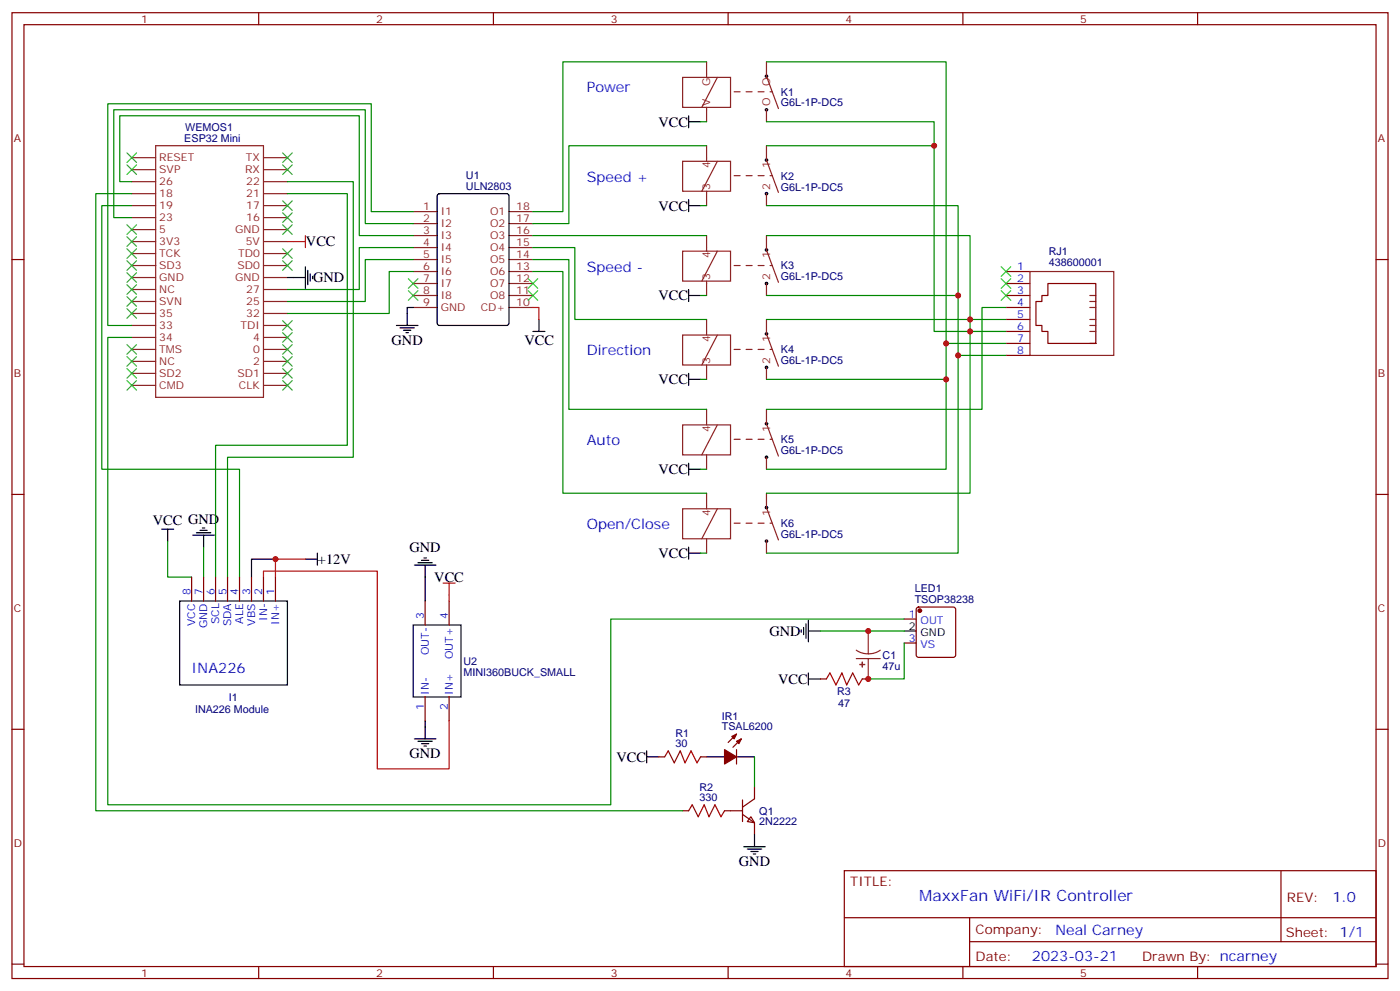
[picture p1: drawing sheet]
<svg xmlns="http://www.w3.org/2000/svg" width="412mm" height="292mm" viewBox="0 0 412 292" stroke-linecap="round" stroke-linejoin="round" font-family="sans-serif">
<g fill="none" stroke="#870000" stroke-width=".35">
<path d="M3.5 3.7h405.4v284.4h-405.4zM7.1 7.3h398.2v277.3h-398.2zM76.2 3.7v3.6M145.3 3.7v3.6M214.5 3.7v3.6M283.6 3.7v3.6M352.8 3.7v3.6M3.5 76.4h3.6M296.3 79.9h7.1M405.3 76.4h3.6M296.3 97.6h7.1M296.3 94.1h7.1"/>
<path d="M296.3 90.5h7.1M296.3 87h7.1M296.3 83.5h7.1M296.3 101.1h7.1M296.3 104.6h7.1M321 101.1h1.8h-14.1v-3.5h-1.8v-1.8h-1.7v-7h1.7v-1.8h1.8v-3.5h14.1v17.6M3.5 145.6h3.6M405.3 145.6h3.6M56.4 169.9v7.1M60 169.9v7.1M63.5 169.9v7.1M67 169.9v7.1"/>
<path d="M70.6 169.9v7.1M74.1 169.9v7.1M77.6 169.9v7.1M81.1 169.9v7.1M125.2 177v7M132.3 177v7M270.1 178.9l.5-.2h10.2l.5 .2 .2 .5v13.4l-.2 .5-.5 .2h-10.2l-.5-.2-.2-.5v-13.4zM241.7 199.9h1.7M254 199.9h1.8M266.3 182.2h3.6M266.3 189.3h3.6M3.5 214.7h3.6"/>
<path d="M125.2 205.2v7M132.3 205.2v7M217 216.1l-2.5 2.5M218.4 217.5l-2.5 2.5M405.3 214.7h3.6M194 222.8h1.8M201.1 238.7h1.7M206.4 222.8h1.7M213.4 238.7h5.3M217 220.7v4.2M218.7 239.7l3.5 2.5v3.5M218.7 235.5v6.4"/>
<path d="M222.2 231.6v3.6l-3.5 2.4M221.2 240.5l1 1.7-2.1-.3zM248.7 256.3h156.6v28.3h-156.6zM377.3 256.4v20.8M248.7 270.2h156.5M285.6 277.2h119.6M285.6 270.2v14.1M3.5 283.8h3.6M76.2 284.6v3.5M145.3 284.6v3.5M214.5 284.6v3.5M283.6 284.6v3.5"/>
<path d="M352.8 284.6v3.5M405.3 283.8h3.6"/>
</g>
<g fill="none" stroke="#000" stroke-width=".35">
<path d="M202.8 35.8h3.6M202.8 34.1v3.5M129 57.2l.5-.2h19.7l.7 .4v37.7l-.4 .7h-20l-.7-.4v-37.7zM202.8 58.8v3.5M90 78.5v6.4M90.7 79.6v4.2M202.8 60.5h3.6M84.7 81.7h5.3M91.4 80.6v2.2M92.1 81.4v.7M116.8 95.8h6.3M117.8 96.5h4.3"/>
<path d="M118.9 97.2h2.1M119.6 97.9h.7M121.7 90.5h-1.8v5.3M157 97.6h3.5M158.7 94.1v3.5M202.8 85.2v3.6M202.8 87h3.6M202.8 109.9v3.6M202.8 111.7h3.6M202.8 136.4v3.5M202.8 138.1h3.6M47.6 155.8h3.6"/>
<path d="M49.4 155.8v3.5M56.8 157.6h6.3M57.9 156.8h4.2M58.9 156.1h2.1M59.6 155.4h.7M60 157.6v3.5M52.9 177h31.8v24.6h-31.8zM81.1 164.6h-7v5.3M90 164.6h3.5M93.5 162.8v3.6M122.1 166.4h6.3M123.1 165.7h4.3"/>
<path d="M124.2 165h2.1M124.9 164.3h.7M125.2 166.4v10.6M202.8 161.1v3.5M202.8 162.8h3.6M121.7 184h14.1v21.2h-14.1zM236 185.4v.7M236.7 184.7v2.1M237.4 183.7v4.2M238.1 185.8h3.6M238.1 182.6v6.3M238.1 198.1v3.5"/>
<path d="M238.1 199.9h3.6M266.3 185.8h3.6M122.1 217.5h6.3M123.1 218.2h4.3M124.2 218.9h2.1M124.9 219.6h.7M125.2 212.2v5.3M190.5 222.8h3.5M190.5 221.1v3.5M208.1 222.8h5.3M217 222.8h5.2M219.1 249.3h6.3"/>
<path d="M220.1 250h4.3M221.2 250.7h2.1M221.9 251.4h.7M222.2 245.7v3.6"/>
<circle cx="225.8" cy="32.3" r=".35"/>
<circle cx="225.8" cy="22.4" r=".35"/>
<circle cx="225.8" cy="57" r=".35"/>
<circle cx="225.8" cy="47.1" r=".35"/>
<circle cx="225.8" cy="73.6" r=".35"/>
<circle cx="225.8" cy="98.3" r=".35"/>
<circle cx="225.8" cy="83.5" r=".35"/>
<circle cx="225.8" cy="108.2" r=".35"/>
<circle cx="225.8" cy="134.6" r=".35"/>
<circle cx="225.8" cy="124.7" r=".35"/>
<circle cx="225.8" cy="159.3" r=".35"/>
<circle cx="225.8" cy="149.4" r=".35"/>
</g>
<g fill="none" stroke="#8c2424" stroke-width=".35">
<path d="M208.1 18.2v4.6M225.8 18.2v4.2M201.1 22.8h14.1v8.8h-14.1zM208.1 31.6v4.2M211.3 22.8l-4.6 8.8M216.3 27h1.7M219.8 27h1.7M223.3 27h1.8M225.8 32.3v3.5M226.8 27h.7M38.8 46.4h7.1M38.8 50h7.1"/>
<path d="M38.8 53.5h7.1M38.8 57h7.1M45.9 42.9h31.7v74.1h-31.7zM77.6 46.4h7.1M77.6 50h7.1M77.6 53.5h7.1M77.6 57h7.1M201.1 47.5h14.1v8.8h-14.1zM208.1 56.3v4.2M208.1 42.9v4.6M211.3 47.5l-4.6 8.8M216.3 51.7h1.7"/>
<path d="M219.8 51.7h1.7M223.3 51.7h1.8M225.8 42.9v4.2M225.8 57v3.5M226.8 51.7h.7M38.8 60.5h7.1M38.8 64.1h7.1M38.8 67.6h7.1M38.8 71.1h7.1M38.8 74.6h7.1M38.8 78.2h7.1M77.6 60.5h7.1"/>
<path d="M77.6 64.1h7.1M77.6 67.6h7.1M77.6 71.1h7.1M77.6 74.6h7.1M77.6 78.2h7.1M121.7 62.3h7.1M121.7 65.8h7.1M121.7 69.4h7.1M121.7 72.9h7.1M121.7 76.4h7.1M121.7 79.9h7.1M149.9 62.3h7.1"/>
<path d="M149.9 65.8h7.1M149.9 69.4h7.1M149.9 72.9h7.1M149.9 76.4h7.1M149.9 79.9h7.1M201.1 73.9h14.1v8.9h-14.1zM208.1 69.4v4.5M211.3 73.9l-4.6 8.9M216.3 78.2h1.7M219.8 78.2h1.7M223.3 78.2h1.8M225.8 69.4v4.2"/>
<path d="M226.8 78.2h.7M303.4 79.9h24.7v24.7h-24.7zM38.8 81.7h7.1M38.8 85.2h7.1M38.8 88.8h7.1M38.8 92.3h7.1M38.8 95.8h7.1M38.8 99.3h7.1M77.6 81.7h7.1M77.6 85.2h7.1M77.6 88.8h7.1M77.6 92.3h7.1"/>
<path d="M77.6 95.8h7.1M77.6 99.3h7.1M121.7 83.5h7.1M121.7 87h7.1M121.7 90.5h7.1M149.9 83.5h7.1M149.9 87h7.1M149.9 90.5h7.1M201.1 98.6h14.1v8.9h-14.1zM208.1 82.8v4.2M208.1 94.1v4.5M211.3 98.6l-4.6 8.9"/>
<path d="M225.8 94.1v4.2M225.8 83.5v3.5M321 87h1.8M321 88.8h1.8M321 90.5h1.8M321 94.1h1.8M321 95.8h1.8M321 97.6h1.8M38.8 102.9h7.1M38.8 106.4h7.1M38.8 109.9h7.1M38.8 113.5h7.1"/>
<path d="M77.6 102.9h7.1M77.6 106.4h7.1M77.6 109.9h7.1M77.6 113.5h7.1M208.1 107.5v4.2M216.3 102.9h1.7M219.8 102.9h1.7M223.3 102.9h1.8M225.8 108.2v3.5M226.8 102.9h.7M201.1 125.1h14.1v8.8h-14.1zM208.1 133.9v4.2"/>
<path d="M208.1 120.5v4.6M211.3 125.1l-4.6 8.8M216.3 129.3h1.7M219.8 129.3h1.7M223.3 129.3h1.8M225.8 120.5v4.2M225.8 134.6v3.5M226.8 129.3h.7M201.1 149.8h14.1v8.8h-14.1zM208.1 158.6v4.2M208.1 145.2v4.6M211.3 149.8l-4.6 8.8"/>
<path d="M216.3 154h1.7M219.8 154h1.7M223.3 154h1.8M225.8 145.2v4.2M225.8 159.3v3.5M226.8 154h.7M252.2 191.4l1.7 .8 1.9 .3M252.2 193.9h7.1M255.8 185.8v6.7M255.8 193.9v6M259.3 191.4l-1.7 .8-1.8 .3"/>
</g>
<g fill="#8c2424" stroke="#8c2424" stroke-width=".35">
<path d="M225.8 22.4l3.5 9.6z"/>
<path d="M225.8 124.7l3.5 9.6z"/>
<path d="M225.8 47.1l3.5 9.6z"/>
<path d="M225.8 73.6l3.5 9.5z"/>
<path d="M225.8 98.3l3.5 9.5z"/>
<path d="M225.8 149.4l3.5 9.6z"/>
<path d="M253.3 195.6l1.4 .1z"/>
<path d="M254 194.9v1.5z"/>
</g>
<g fill="none" stroke="#008700" stroke-width=".35">
<path d="M208.1 18.2h-42.3v44.1h-8.8M225.8 18.2h52.9v82.9h17.6M206.4 35.8h1.7M225.8 35.8h49.4v61.8h21.1M38.8 53.5h-3.5v-19.4h70.5v35.3h15.9M38.8 57h-10.6v181.7h172.9M84.7 57h17.6v74.1h-38.8v38.8M84.7 53.5h19.4v81.1h-37.1v35.3M208.1 42.9h-40.5v22.9h-10.6M225.8 42.9h49.4M38.8 64.1h-5.3v-31.8h74.1v33.5h14.1M38.8 60.5h-8.8v77.6h40.6v31.8"/>
<path d="M121.7 72.9h-15.9v12.3h-21.1M121.7 76.4h-14.1v12.4h-22.9M121.7 79.9h-7v12.4h-30M121.7 62.3h-12.3v-31.7h-77.7v65.2h7.1M157 79.9h8.8v65.3h42.3M157 76.4h10.6v44.1h40.5M157 72.9h12.3v21.2h38.8M157 69.4h51.1M206.4 60.5h1.7M225.8 60.5h56.4v44.1h14.1M225.8 69.4h60v24.7h10.5M38.8 99.3h-7.1v137.6h148.2v-54.7h86.4"/>
<path d="M206.4 87h1.7M225.8 94.1h60v51.1h-60M225.8 87h56.4M296.3 90.5h-7v30h-63.5M206.4 111.7h1.7M278.7 101.1v10.6h-52.9M278.7 111.7v26.4h-52.9M282.2 104.6v58.2h-56.4M206.4 138.1h1.7M49.4 159.3v10.6h7M60 161.1v8.8M206.4 162.8h1.7"/>
<path d="M241.7 185.8h24.6M266.3 189.3v10.6h-10.5M222.2 222.8v8.8"/>
</g>
<path d="M84.7 71.1h5.3M90 69.4v3.5M157 90.5h1.7v3.6M77.6 169.9v-1.8h33.5v58.2h21.2v-14.1M90 164.6h-8.9v5.3M130.5 171.7h3.6M132.3 171.7v5.3" fill="none" stroke="#f00" stroke-width=".35"/>
<g fill="none" stroke="#3c3" stroke-width=".35">
<path d="M37.4 45l2.8 2.8M37.4 48.5l2.8 2.9M40.2 45l-2.8 2.8M40.2 48.5l-2.8 2.9M83.3 45l2.8 2.8M83.3 48.5l2.8 2.9M83.3 59.1l2.8 2.8M86.1 45l-2.8 2.8M86.1 48.5l-2.8 2.9M86.1 59.1l-2.8 2.8M37.4 69.7l2.8 2.8M37.4 73.2l2.8 2.9"/>
<path d="M37.4 76.8l2.8 2.8M37.4 66.2l2.8 2.8M40.2 69.7l-2.8 2.8M40.2 73.2l-2.8 2.9M40.2 76.8l-2.8 2.8M40.2 66.2l-2.8 2.8M83.3 73.2l2.8 2.9M83.3 76.8l2.8 2.8M83.3 66.2l2.8 2.8M83.3 62.7l2.8 2.8M86.1 66.2l-2.8 2.8M86.1 73.2l-2.8 2.9"/>
<path d="M86.1 76.8l-2.8 2.8M86.1 62.7l-2.8 2.8M294.9 78.5l2.8 2.9M297.7 78.5l-2.8 2.9M37.4 80.3l2.8 2.8M37.4 83.8l2.8 2.8M37.4 87.3l2.8 2.9M37.4 90.9l2.8 2.8M40.2 90.9l-2.8 2.8M40.2 80.3l-2.8 2.8M40.2 83.8l-2.8 2.8M40.2 87.3l-2.8 2.9"/>
<path d="M83.3 94.4l2.8 2.8M83.3 97.9l2.8 2.9M86.1 94.4l-2.8 2.8M86.1 97.9l-2.8 2.9M120.3 85.6l2.8 2.8M120.3 82.1l2.8 2.8M123.1 85.6l-2.8 2.8M123.1 82.1l-2.8 2.8M155.6 85.6l2.8 2.8M155.6 82.1l2.8 2.8M158.4 85.6l-2.8 2.8M158.4 82.1l-2.8 2.8"/>
<path d="M294.9 82.1l2.8 2.8M294.9 85.6l2.8 2.8M297.7 82.1l-2.8 2.8M297.7 85.6l-2.8 2.8M37.4 101.5l2.8 2.8M37.4 112l2.8 2.9M37.4 105l2.8 2.8M37.4 108.5l2.8 2.8M40.2 101.5l-2.8 2.8M40.2 112l-2.8 2.9M40.2 105l-2.8 2.8M40.2 108.5l-2.8 2.8"/>
<path d="M83.3 108.5l2.8 2.8M83.3 112l2.8 2.9M83.3 101.5l2.8 2.8M83.3 105l2.8 2.8M86.1 108.5l-2.8 2.8M86.1 112l-2.8 2.9M86.1 101.5l-2.8 2.8M86.1 105l-2.8 2.8"/>
</g>
<g fill="#870000" stroke="#870000" stroke-width=".35">
<path d="M213.4 220.7l3.6 2.1-3.6 2.1z"/>
<path d="M217 218.2l1.4-.7-.7 1.4z"/>
<path d="M215.5 216.8l1.5-.7-.7 1.4z"/>
<circle cx="270.9" cy="179.8" r=".53"/>
</g>
<path d="M243.4 199.9l1.1-1.8 1.7 3.5 1.8-3.5 1.4 3.5 1.8-3.5 1.7 3.5 1.1-1.7M195.8 222.8l1-1.7 1.8 3.5 1.8-3.5 1.4 3.5 1.8-3.5 1.7 3.5 1.1-1.8M202.8 238.7l1.1-1.8 1.8 3.6 1.7-3.6 1.4 3.6 1.8-3.6 1.8 3.6 1-1.8" fill="none" stroke="#a10000" stroke-width=".35"/>
<g fill="#c00">
<circle cx="275.2" cy="42.9" r=".88"/>
<circle cx="282.2" cy="87" r=".88"/>
<circle cx="285.8" cy="94.1" r=".88"/>
<circle cx="278.7" cy="101.1" r=".88"/>
<circle cx="278.7" cy="111.7" r=".88"/>
<circle cx="285.8" cy="97.6" r=".88"/>
<circle cx="282.2" cy="104.6" r=".88"/>
<circle cx="81.1" cy="164.6" r=".88"/>
<circle cx="255.8" cy="185.8" r=".88"/>
<circle cx="255.8" cy="199.9" r=".88"/>
</g>
<text font-size="4.6" fill="#00f" x="270.8" y="265.4">MaxxFan WiFi/IR Controller</text>
<g font-size="4.2" fill="#00f">
<text x="172.9" y="27">Power</text>
<text x="172.9" y="53.5">Speed +</text>
<text x="172.9" y="79.9">Speed -</text>
<text x="172.9" y="104.6">Direction</text>
<text x="172.9" y="131.1">Auto</text>
<text x="172.9" y="155.8">Open/Close</text>
<text x="56.4" y="198.1">INA226</text>
<text x="392.5" y="265.6">1.0</text>
<text x="310.9" y="275.2">Neal Carney</text>
<text x="304" y="283">2023-03-21</text>
</g>
<g font-size="4.2">
<text x="194" y="37.3">VCC</text>
<text x="194" y="62">VCC</text>
<text x="90.1" y="72.5">VCC</text>
<text x="92.3" y="83.1">GND</text>
<text x="194" y="88.4">VCC</text>
<text x="115.4" y="101.5">GND</text>
<text x="154.5" y="101.5">VCC</text>
<text x="194" y="113.1">VCC</text>
<text x="194" y="139.6">VCC</text>
<text x="45" y="154.7">VCC GND</text>
<text x="93.7" y="166">+12V</text>
<text x="120.6" y="162.5">GND</text>
<text x="194" y="164.3">VCC</text>
<text x="127.9" y="171.3">VCC</text>
<text x="226.7" y="187.2">GND</text>
<text x="229.2" y="201.3">VCC</text>
<text x="120.6" y="223.2">GND</text>
<text x="181.6" y="224.3">VCC</text>
<text x="217.7" y="254.9">GND</text>
</g>
<g font-size="3.9" fill="#800">
<text x="250.5" y="260.9">TITLE:</text>
<text x="379.1" y="265.6">REV:</text>
<text x="287.4" y="275.1">Company:</text>
<text x="378.7" y="275.7">Sheet: 1/1</text>
<text x="287.4" y="282.8">Date:</text>
<text x="336.4" y="282.9">Drawn By: ncarney</text>
</g>
<g font-size="3.2" fill="#800">
<text x="41.6" y="6.7">1</text>
<text x="110.8" y="6.7">2</text>
<text x="179.9" y="6.7">3</text>
<text x="249.1" y="6.7">4</text>
<text x="318.2" y="6.7">5</text>
<text x="4.1" y="41.8">A</text>
<text x="405.9" y="41.8">A</text>
<text x="4.1" y="111">B</text>
<text x="405.9" y="111">B</text>
<text x="4.1" y="180.1">C</text>
<text x="405.9" y="180.1">C</text>
<text x="4.1" y="249.3">D</text>
<text x="405.9" y="249.3">D</text>
<text x="41.6" y="287.5">1</text>
<text x="110.8" y="287.5">2</text>
<text x="179.9" y="287.5">3</text>
<text x="249.1" y="287.5">4</text>
<text x="318.2" y="287.5">5</text>
</g>
<g font-size="3.2" fill="#8d2323">
<text x="209.2" y="25.3" transform="rotate(-90 209.2 25.3)">G</text>
<text x="226.8" y="25.3" transform="rotate(-90 226.8 25.3)">O</text>
<text x="209.2" y="31.3" transform="rotate(-90 209.2 31.3)">V</text>
<text x="226.8" y="31.3" transform="rotate(-90 226.8 31.3)">O</text>
<text x="46.9" y="47.5">RESET</text>
<text x="72.4" y="47.5">TX</text>
<text x="46.9" y="51">SVP</text>
<text x="72.2" y="51">RX</text>
<text x="209.2" y="49.5" transform="rotate(-90 209.2 49.5)">4</text>
<text x="226.8" y="49.5" transform="rotate(-90 226.8 49.5)">1</text>
<text x="46.9" y="54.5">26</text>
<text x="46.9" y="58.1">18</text>
<text x="72.5" y="58.1">21</text>
<text x="72.5" y="54.5">22</text>
<text x="209.2" y="56" transform="rotate(-90 209.2 56)">3</text>
<text x="226.8" y="56" transform="rotate(-90 226.8 56)">2</text>
<text x="46.9" y="61.6">19</text>
<text x="46.9" y="65.1">23</text>
<text x="72.5" y="65.1">16</text>
<text x="72.5" y="61.6">17</text>
<text x="124.6" y="61.9">1</text>
<text x="124.6" y="65.5">2</text>
<text x="129.8" y="63.4">I1</text>
<text x="144.4" y="63.4">O1</text>
<text x="152" y="61.9">18</text>
<text x="152" y="65.5">17</text>
<text x="46.9" y="68.7">5</text>
<text x="69.3" y="68.7">GND</text>
<text x="124.6" y="69">3</text>
<text x="129.8" y="66.9">I2</text>
<text x="129.8" y="70.4">I3</text>
<text x="144.4" y="66.9">O2</text>
<text x="144.4" y="70.4">O3</text>
<text x="152" y="69">16</text>
<text x="46.9" y="72.2">3V3</text>
<text x="46.9" y="75.7">TCK</text>
<text x="70.1" y="75.7">TD0</text>
<text x="72.4" y="72.2">5V</text>
<text x="124.6" y="72.5">4</text>
<text x="124.6" y="76.1">5</text>
<text x="129.8" y="73.9">I4</text>
<text x="129.8" y="77.5">I5</text>
<text x="144.4" y="73.9">O4</text>
<text x="144.4" y="77.5">O5</text>
<text x="152" y="72.5">15</text>
<text x="152" y="76.1">14</text>
<text x="209.2" y="76" transform="rotate(-90 209.2 76)">4</text>
<text x="226.8" y="76" transform="rotate(-90 226.8 76)">1</text>
<text x="46.9" y="82.8">GND</text>
<text x="46.9" y="79.2">SD3</text>
<text x="69.3" y="82.8">GND</text>
<text x="69.9" y="79.2">SD0</text>
<text x="124.6" y="79.6">6</text>
<text x="124.6" y="83.1">7</text>
<text x="129.8" y="81">I6</text>
<text x="144.4" y="81">O6</text>
<text x="152" y="79.6">13</text>
<text x="152" y="83.1">12</text>
<text x="209.2" y="82.4" transform="rotate(-90 209.2 82.4)">3</text>
<text x="226.8" y="82.4" transform="rotate(-90 226.8 82.4)">2</text>
<text x="46.9" y="86.3">NC</text>
<text x="46.9" y="89.8">SVN</text>
<text x="72.5" y="89.8">25</text>
<text x="72.5" y="86.3">27</text>
<text x="124.6" y="86.6">8</text>
<text x="129.8" y="84.5">I7</text>
<text x="129.8" y="88.1">I8</text>
<text x="144.4" y="88.1">O8</text>
<text x="144.4" y="84.5">O7</text>
<text x="152" y="86.6">11</text>
<text x="46.9" y="93.3">35</text>
<text x="72.5" y="93.3">32</text>
<text x="124.6" y="90.2">9</text>
<text x="129.8" y="91.6">GND</text>
<text x="141.6" y="91.6">CD+</text>
<text x="152" y="90.2">10</text>
<text x="46.9" y="96.9">33</text>
<text x="46.9" y="100.4">34</text>
<text x="70.8" y="96.9">TDI</text>
<text x="74.5" y="100.4">4</text>
<text x="209.2" y="100.7" transform="rotate(-90 209.2 100.7)">4</text>
<text x="226.8" y="100.7" transform="rotate(-90 226.8 100.7)">1</text>
<text x="46.9" y="103.9">TMS</text>
<text x="46.9" y="107.5">NC</text>
<text x="74.5" y="107.5">2</text>
<text x="74.5" y="103.9">0</text>
<text x="209.2" y="107.1" transform="rotate(-90 209.2 107.1)">3</text>
<text x="226.8" y="107.1" transform="rotate(-90 226.8 107.1)">2</text>
<text x="46.9" y="111">SD2</text>
<text x="69.9" y="111">SD1</text>
<text x="46.9" y="114.5">CMD</text>
<text x="70.4" y="114.5">CLK</text>
<text x="209.2" y="127.1" transform="rotate(-90 209.2 127.1)">4</text>
<text x="226.8" y="127.1" transform="rotate(-90 226.8 127.1)">1</text>
<text x="209.2" y="151.8" transform="rotate(-90 209.2 151.8)">4</text>
<text x="226.8" y="151.8" transform="rotate(-90 226.8 151.8)">1</text>
</g>
<g font-size="3.2" fill="#000080">
<text x="230" y="28.2">K1</text>
<text x="230" y="31.3">G6L-1P-DC5</text>
<text x="54.3" y="41.8">ESP32 Mini</text>
<text x="54.6" y="38.6">WEMOS1</text>
<text x="137.2" y="52.7">U1</text>
<text x="230" y="52.9">K2</text>
<text x="137.2" y="56">ULN2803</text>
<text x="230" y="56.1">G6L-1P-DC5</text>
<text x="308.9" y="74.9">RJ1</text>
<text x="230" y="82.6">G6L-1P-DC5</text>
<text x="230" y="79.3">K3</text>
<text x="308.9" y="78.2">438600001</text>
<text x="230" y="107.3">G6L-1P-DC5</text>
<text x="230" y="104">K4</text>
<text x="230" y="130.5">K5</text>
<text x="230" y="133.7">G6L-1P-DC5</text>
<text x="230" y="155.2">K6</text>
<text x="230" y="158.4">G6L-1P-DC5</text>
<text x="269.5" y="177.5">TSOP38238</text>
<text x="269.5" y="174.3">LED1</text>
<text x="136.5" y="195.7">U2</text>
<text x="260" y="197.1">47u</text>
<text x="260" y="194">C1</text>
<text x="136.5" y="199">MINI360BUCK_SMALL</text>
<text x="57.4" y="209.8">INA226 Module</text>
<text x="67.4" y="206.3">I1</text>
<text x="246.6" y="204.6">R3</text>
<text x="246.9" y="208.1">47</text>
<text x="212.6" y="215.1">TSAL6200</text>
<text x="212.6" y="211.9">IR1</text>
<text x="199" y="220">30</text>
<text x="199" y="216.9">R1</text>
<text x="206" y="232.7">R2</text>
<text x="206" y="235.9">330</text>
<text x="223.7" y="239.9">Q1</text>
<text x="223.7" y="243">2N2222</text>
</g>
<g font-size="3.2" fill="#00f">
<text x="299.6" y="83.1">2</text>
<text x="299.6" y="79.6">1</text>
<text x="299.6" y="86.6">3</text>
<text x="299.6" y="93.7">5</text>
<text x="299.6" y="90.2">4</text>
<text x="299.6" y="97.2">6</text>
<text x="299.6" y="100.8">7</text>
<text x="299.6" y="104.3">8</text>
<text x="56.1" y="175.2" transform="rotate(-90 56.1 175.2)">8</text>
<text x="59.6" y="175.2" transform="rotate(-90 59.6 175.2)">7</text>
<text x="63.1" y="175.2" transform="rotate(-90 63.1 175.2)">6</text>
<text x="66.7" y="175.2" transform="rotate(-90 66.7 175.2)">5</text>
<text x="70.2" y="175.2" transform="rotate(-90 70.2 175.2)">4</text>
<text x="73.7" y="175.2" transform="rotate(-90 73.7 175.2)">3</text>
<text x="77.3" y="175.2" transform="rotate(-90 77.3 175.2)">2</text>
<text x="80.8" y="175.2" transform="rotate(-90 80.8 175.2)">1</text>
<text x="57.5" y="184.3" transform="rotate(-90 57.5 184.3)">VCC</text>
<text x="61" y="184.9" transform="rotate(-90 61 184.9)">GND</text>
<text x="64.6" y="183.8" transform="rotate(-90 64.6 183.8)">SCL</text>
<text x="68.1" y="184.4" transform="rotate(-90 68.1 184.4)">SDA</text>
<text x="71.6" y="183.6" transform="rotate(-90 71.6 183.6)">ALE</text>
<text x="75.1" y="184.2" transform="rotate(-90 75.1 184.2)">VBS</text>
<text x="78.7" y="182.8" transform="rotate(-90 78.7 182.8)">IN-</text>
<text x="82.2" y="184" transform="rotate(-90 82.2 184)">IN+</text>
<text x="124.9" y="182.2" transform="rotate(-90 124.9 182.2)">3</text>
<text x="131.9" y="182.2" transform="rotate(-90 131.9 182.2)">4</text>
<text x="267.7" y="181.9">1</text>
<text x="271.2" y="183.7">OUT</text>
<text x="267.7" y="188.9">3</text>
<text x="271.2" y="190.7">VS</text>
<text x="126.3" y="192.9" transform="rotate(-90 126.3 192.9)">OUT-</text>
<text x="133.3" y="194.1" transform="rotate(-90 133.3 194.1)">OUT+</text>
<text x="124.9" y="209" transform="rotate(-90 124.9 209)">1</text>
<text x="126.3" y="204.5" transform="rotate(-90 126.3 204.5)">IN-</text>
<text x="131.9" y="209" transform="rotate(-90 131.9 209)">2</text>
<text x="133.3" y="204.5" transform="rotate(-90 133.3 204.5)">IN+</text>
</g>
<g font-size="3.2">
<text x="267.7" y="185.4">2</text>
<text x="271.2" y="187.2">GND</text>
</g>
</svg>
